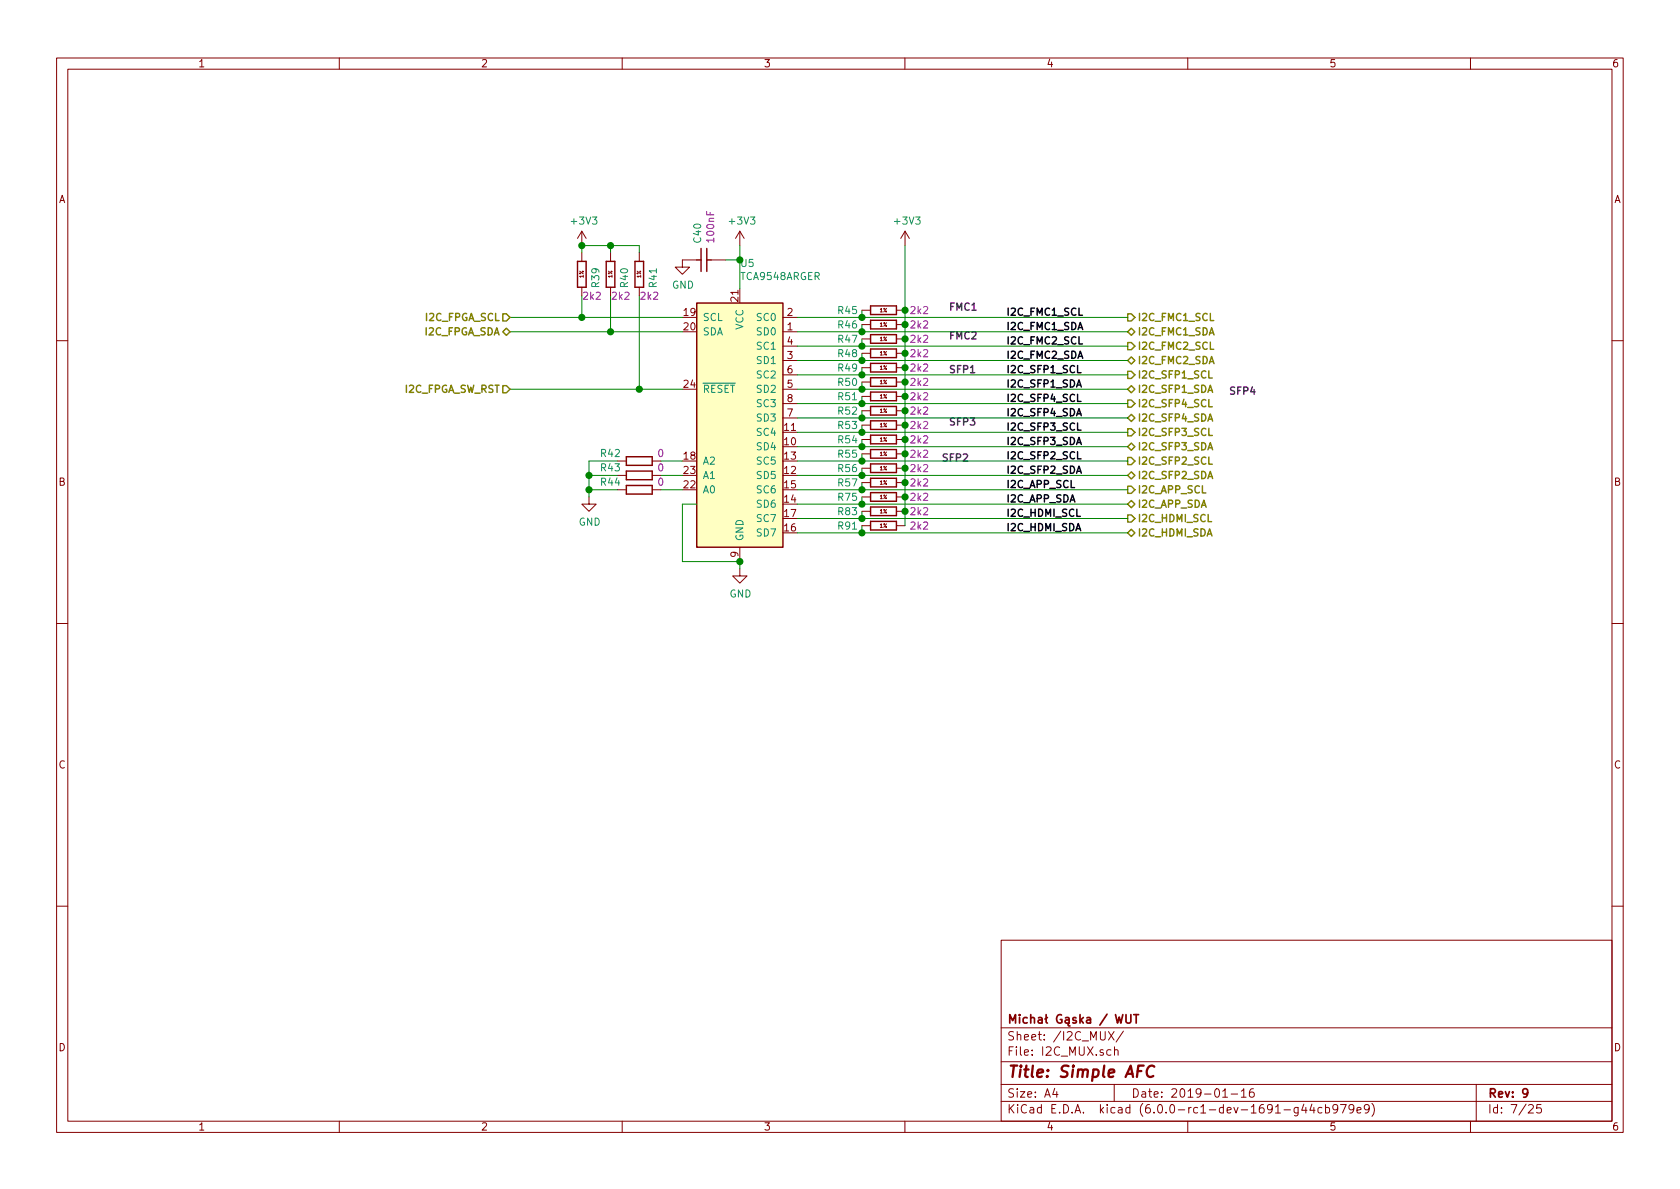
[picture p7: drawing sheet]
<svg xmlns="http://www.w3.org/2000/svg" width="297mm" height="210mm" viewBox="0 0 297 210" stroke-linecap="round" stroke-linejoin="round" font-family="sans-serif">
<g fill="none" stroke="#840000" stroke-width=".18">
<path d="M10 10.3h277v189.9h-277zM12 12.2h273v186.1h-273zM60 10.3v1.9M110 10.3v1.9M160 10.3v1.9M210 10.3v1.9M260 10.3v1.9M102.9 40.9l-.8 1.3M102.9 40.9v2.5M102.9 44.7v1.5M102.9 50.8v1.5M102.9 40.9l.7 1.3"/>
<path d="M107.9 44.7v1.5M107.9 50.8v1.5M113 44.7v1.5M113 50.8v1.5M123.2 46h-2.6v1.2h1.3l-1.3 1.3-1.2-1.3h1.2M125.7 46h2.6M130.8 40.9v2.5M130.8 40.9l-.8 1.3M130.8 40.9l.8 1.3M138.4 58.7h2.6M138.4 56.1h2.6M152.4 54.9h1.5"/>
<path d="M152.4 57.4h1.5M152.4 59.9h1.5M158.5 54.9h1.5M158.5 57.4h1.5M158.5 59.9h1.5M160 40.9v2.5M160 40.9l-.7 1.3M160 40.9l.8 1.3M10 60.2h2M138.4 63.7h2.6M138.4 61.2h2.6M138.4 68.8h2.6"/>
<path d="M138.4 66.3h2.6M138.4 73.9h2.6M138.4 71.4h2.6M152.4 62.5h1.5M152.4 65h1.5M152.4 67.6h1.5M152.4 70.1h1.5M152.4 72.6h1.5M152.4 75.2h1.5M152.4 77.7h1.5M158.5 62.5h1.5M158.5 65h1.5"/>
<path d="M158.5 67.6h1.5M158.5 70.1h1.5M158.5 72.6h1.5M158.5 75.2h1.5M158.5 77.7h1.5M285 60.2h2M104.1 87.9v1.2h1.3l-1.3 1.3-1.2-1.3h1.2M109.2 81.5h1.5M109.2 84.1h1.5M109.2 86.6h1.5M115.3 81.5h1.5M115.3 84.1h1.5"/>
<path d="M115.3 86.6h1.5M130.8 96.8v2.5M152.4 80.3h1.5M152.4 82.8h1.5M152.4 85.3h1.5M152.4 87.9h1.5M152.4 90.4h1.5M152.4 93h1.5M158.5 80.3h1.5M158.5 82.8h1.5M158.5 85.3h1.5M158.5 87.9h1.5"/>
<path d="M158.5 90.4h1.5M158.5 93h1.5M10 110.3h2M130.8 100.6v1.2h1.3l-1.3 1.3-1.3-1.3h1.3M285 110.3h2M10 160.2h2M177 166.3h108v32h-108zM285 160.2h2M60 198.3v1.9M110 198.3v1.9M160 198.3v1.9M177 194.8h108"/>
<path d="M177 191.8h108M177 187.8h108M177 181.8h108M186.5 192.5l-.4 1h1M186.8 193v1M196 182.4l1 1.5M196.4 185.7l-.4-.1-.3 .3 .1 .6 .2 .1 .4-.1M197 182.4l-1 1.5M197 191.8v3M197.1 185.7l.2-.1 .3 .1 .1 .9M197.1 185.1v1.5M198.6 182.3l-1.3 2"/>
<path d="M210 198.3v1.9M216.2 194h.8M217.7 193.5h1.1M219.5 193l.4-.5v1.5M219.5 194h.8M221.6 192.5a.59 .59 0 0 0-.7 .7l.1 .7 .2 .1 .5-.1 .1-.5-.2-.2-.4-.1-.3 .3M229.5 195.8v1.2l-.3 .3h-.3M229.5 195.9l-.4-.1-.3 .3 .1 .6 .2 .1 .4-.1M230.5 195.2l-.4 1.1h1M230.9 195.8v1M232 195.2l-.4 1.1h.9M232.3 195.8v1"/>
<path d="M233.7 195.9l-.4-.1-.3 .3 .1 .6h.6M234.4 195.9l.4-.1 .3 .3-.1 .6-.2 .1-.4-.1M234.4 195.3v1.5M236.5 196l-.1 .1a.48 .48 0 0 1-.6 .1l-.1-.2 .1-.6a.48 .48 0 0 1 .7 .2 1.01 1.01 0 0 1-.4 1.2h-.3M237 195.3h1l-.6 1.5M239.4 196l-.3 .3h-.3l-.3-.3v-.4l.2-.2 .4-.1 .2 .2a1.19 1.19 0 0 1-.2 1.2l-.4 .1M239.9 196.3l.7-.1v-.3l-.4-.1-.3 .2 .1 .7h.6M242.1 196l-.3 .3h-.3l-.3-.3v-.4l.2-.2 .4-.1 .2 .2a1.13 1.13 0 0 1-.2 1.2l-.4 .1M242.6 195.1a1.71 1.71 0 0 1 0 2.3M260 198.3v1.9M261 191.8v6.5M270.3 195.5l.2-.2h.3l.3 .5-.9 1h.9"/>
<path d="M272.5 195.3h-.7l-.1 .7 .2-.1 .5 .1 .1 .2v.5l-.2 .1-.6-.1"/>
</g>
<path d="M197.2 179.4l.4 1.5 .3-1 .3 1 .3-1.5M199.1 179.4v1.2l.3 .3h.3l.2-.3v-1.2M200.5 179.4h.8M200.9 179.4v1.5M270.1 193.2l-.3 .3h-.3l-.3-.3v-.4l.2-.2 .4-.1 .2 .2a1.19 1.19 0 0 1-.2 1.2l-.4 .1" fill="none" stroke="#840000" stroke-width=".3"/>
<path d="M204.1 188.6a.87 .87 0 0 0-1 0 .87 .87 0 0 0-.4 1 .7 .7 0 0 0 .4 .8 .7 .7 0 0 0 .8-.1" fill="none" stroke="#840000" stroke-width=".41"/>
<path d="M123.2 53.6h15.2v43.2h-15.2z" fill="#ffffc2" stroke="#ffffc2" stroke-width=".18"/>
<g fill="none" stroke="#840000" stroke-width=".25">
<path d="M102.1 46.2h1.5v4.6h-1.5zM107.2 46.2h1.5v4.6h-1.5zM112.3 46.2h1.5v4.6h-1.5zM123.2 53.6h15.2v43.2h-15.2zM123.2 46h.8M124 43.9v4.1M125 46h.7M125 43.9v4.1M153.9 54.1h4.6v1.5h-4.6zM153.9 56.6h4.6v1.6h-4.6zM153.9 59.2h4.6v1.5h-4.6zM153.9 61.7h4.6v1.5h-4.6z"/>
<path d="M153.9 64.3h4.6v1.5h-4.6zM153.9 66.8h4.6v1.5h-4.6zM153.9 69.3h4.6v1.6h-4.6zM153.9 71.9h4.6v1.5h-4.6zM153.9 74.4h4.6v1.5h-4.6zM153.9 77h4.6v1.5h-4.6zM153.9 79.5h4.6v1.5h-4.6zM110.7 80.8h4.6v1.5h-4.6zM110.7 83.3h4.6v1.5h-4.6zM110.7 85.8h4.6v1.6h-4.6zM153.9 82h4.6v1.6h-4.6zM153.9 84.6h4.6v1.5h-4.6z"/>
<path d="M153.9 87.1h4.6v1.5h-4.6zM153.9 89.7h4.6v1.5h-4.6zM153.9 92.2h4.6v1.5h-4.6z"/>
</g>
<g fill="none" stroke="#008400" stroke-width=".18">
<path d="M90.2 56.1h30.4M90.2 58.7h30.4M102.9 44.7v-1.3h10.1v1.3M102.9 52.3v3.8M107.9 43.4v1.3M107.9 52.3v6.4M113 52.3v16.5M128.3 46h2.5M130.8 43.4v7.6M141 56.1h58.4M141 58.7h58.4M152.4 54.9v1.2"/>
<path d="M152.4 57.4v1.3M152.4 59.9v1.3M160 43.4v49.6M90.2 68.8h30.4M141 61.2h58.4M141 63.7h58.4M141 66.3h58.4M141 68.8h58.4M141 71.4h58.4M141 73.9h58.4M141 76.4h58.4M141 79h58.4"/>
<path d="M152.4 62.5v1.2M152.4 65v1.3M152.4 67.6v1.2M152.4 70.1v1.3M152.4 72.6v1.3M152.4 75.2v1.2M152.4 77.7v1.3M104.1 84.1h5.1M104.1 86.6h5.1M109.2 81.5h-5.1v6.4M116.8 81.5h3.8M116.8 84.1h3.8"/>
<path d="M116.8 86.6h3.8M123.2 89.1h-2.6v10.2h10.2v1.3M141 81.5h58.4M141 84.1h58.4M141 86.6h58.4M141 89.1h58.4M141 91.7h58.4M141 94.2h58.4M152.4 80.3v1.2M152.4 82.8v1.3M152.4 85.3v1.3M152.4 87.9v1.2"/>
<path d="M152.4 90.4v1.3M152.4 93v1.2"/>
</g>
<g fill="#008400" stroke="#008400" stroke-width=".25">
<circle cx="130.8" cy="46" r=".51"/>
<circle cx="102.9" cy="43.4" r=".51"/>
<circle cx="102.9" cy="56.1" r=".51"/>
<circle cx="108" cy="58.7" r=".51"/>
<circle cx="108" cy="43.4" r=".51"/>
<circle cx="113" cy="68.8" r=".51"/>
<circle cx="104.1" cy="84.1" r=".51"/>
<circle cx="104.1" cy="86.6" r=".51"/>
<circle cx="160" cy="54.9" r=".51"/>
<circle cx="160" cy="57.4" r=".51"/>
<circle cx="160" cy="59.9" r=".51"/>
<circle cx="160" cy="62.5" r=".51"/>
<circle cx="160" cy="65" r=".51"/>
<circle cx="160" cy="67.6" r=".51"/>
<circle cx="160" cy="70.1" r=".51"/>
<circle cx="160" cy="72.6" r=".51"/>
<circle cx="160" cy="75.2" r=".51"/>
<circle cx="160" cy="77.7" r=".51"/>
<circle cx="160" cy="80.3" r=".51"/>
<circle cx="160" cy="82.8" r=".51"/>
<circle cx="160" cy="85.3" r=".51"/>
<circle cx="160" cy="87.9" r=".51"/>
<circle cx="160" cy="90.4" r=".51"/>
<circle cx="152.4" cy="56.1" r=".51"/>
<circle cx="152.4" cy="58.7" r=".51"/>
<circle cx="152.4" cy="61.2" r=".51"/>
<circle cx="152.4" cy="63.7" r=".51"/>
<circle cx="152.4" cy="66.3" r=".51"/>
<circle cx="152.4" cy="68.8" r=".51"/>
<circle cx="152.4" cy="76.4" r=".51"/>
<circle cx="152.4" cy="79" r=".51"/>
<circle cx="152.4" cy="86.6" r=".51"/>
<circle cx="152.4" cy="89.1" r=".51"/>
<circle cx="152.4" cy="91.7" r=".51"/>
<circle cx="152.4" cy="94.2" r=".51"/>
<circle cx="152.4" cy="71.4" r=".51"/>
<circle cx="152.4" cy="73.9" r=".51"/>
<circle cx="152.4" cy="81.5" r=".51"/>
<circle cx="152.4" cy="84.1" r=".51"/>
<circle cx="130.8" cy="99.3" r=".51"/>
</g>
<g fill="none" stroke="#848400" stroke-width=".25">
<path d="M88.9 58.7l.6-.7 .7 .7-.7 .6zM88.9 55.5h.6l.7 .6-.7 .7h-.6zM199.4 55.5h.6l.7 .6-.7 .7h-.6zM199.4 58.7l.6-.7 .7 .7-.7 .6zM88.9 68.2h.6l.7 .6-.7 .7h-.6zM199.4 68.8l.6-.6 .7 .6-.7 .7zM199.4 65.7h.6l.7 .6-.7 .6h-.6zM199.4 79l.6-.6 .7 .6-.7 .6zM199.4 75.8h.6l.7 .6-.7 .7h-.6zM199.4 73.9l.6-.6 .7 .6-.7 .6zM199.4 70.7h.6l.7 .7-.7 .6h-.6zM199.4 60.6h.6l.7 .6-.7 .6h-.6z"/>
<path d="M199.4 63.7l.6-.6 .7 .6-.7 .7zM213.7 65.6v1.2h.7M213.7 75.7v1.3h.7M213.7 70.7v1.2h.7M199.4 84.1l.6-.7 .7 .7-.7 .6zM199.4 80.9h.6l.7 .6-.7 .7h-.6zM199.4 91.1h.6l.7 .6-.7 .6h-.6zM199.4 94.2l.6-.6 .7 .6-.7 .7zM199.4 86h.6l.7 .6-.7 .6h-.6zM200 88.5l.7 .6-.7 .7-.6-.7zM213.7 80.8v1.3h.7"/>
</g>
<path d="M190.5 64.6v1.3h.6M190.5 79.9v1.2h.6M190.5 74.8v1.3h.6M190.5 69.7v1.3h.6" fill="none" stroke="#000" stroke-width=".25"/>
<text font-size="2.8" fill="#840000" x="178" y="190.5">Title: Simple AFC</text>
<g font-size="2.1" fill="#840000">
<text x="178" y="184">Sheet: /I2C_MUX/</text>
<text x="178" y="181">Micha Gska / WUT</text>
<text x="178" y="186.7">File: I2C_MUX.sch</text>
<text x="178" y="196.9">KiCad E.D.A. kicad (6.0.0-rc1-dev-1691-g44cb979e9)</text>
<text x="178" y="194.1">Size: A4</text>
<text x="200" y="194.1">Date: 2019-01-16</text>
<text x="263" y="194.1">Rev: 9</text>
<text x="263" y="196.9">Id: 7/25</text>
</g>
<g font-size="1.8" fill="#840000">
<text x="35" y="11.9">1</text>
<text x="85" y="11.9">2</text>
<text x="135" y="11.9">3</text>
<text x="185" y="11.9">4</text>
<text x="235" y="11.9">5</text>
<text x="285" y="11.9">6</text>
<text x="10.4" y="35.9">A</text>
<text x="285.4" y="35.9">A</text>
<text x="130.6" y="53.3" transform="rotate(-90 130.6 53.3)">21</text>
<text x="121" y="55.9">19</text>
<text x="121" y="58.4">20</text>
<text x="139.2" y="58.4">1</text>
<text x="139.2" y="55.9">2</text>
<text x="139.2" y="63.5">3</text>
<text x="139.2" y="61">4</text>
<text x="121" y="68.6">24</text>
<text x="139.2" y="68.6">5</text>
<text x="139.2" y="66">6</text>
<text x="139.2" y="71.1">8</text>
<text x="138.7" y="76.2">11</text>
<text x="139.2" y="73.7">7</text>
<text x="121" y="81.3">18</text>
<text x="121" y="83.8">23</text>
<text x="138.7" y="78.7">10</text>
<text x="138.7" y="83.8">12</text>
<text x="138.7" y="81.3">13</text>
<text x="10.4" y="85.9">B</text>
<text x="121" y="86.4">22</text>
<text x="138.7" y="88.9">14</text>
<text x="138.7" y="86.4">15</text>
<text x="285.4" y="85.9">B</text>
<text x="138.7" y="94">16</text>
<text x="138.7" y="91.4">17</text>
<text x="130.6" y="98.5" transform="rotate(-90 130.6 98.5)">9</text>
<text x="10.4" y="135.9">C</text>
<text x="285.4" y="135.9">C</text>
<text x="10.4" y="185.9">D</text>
<text x="285.4" y="185.9">D</text>
<text x="35" y="199.9">1</text>
<text x="85" y="199.9">2</text>
<text x="135" y="199.9">3</text>
<text x="185" y="199.9">4</text>
<text x="235" y="199.9">5</text>
<text x="285" y="199.9">6</text>
</g>
<g font-size="1.8" fill="#008484">
<text x="101.2" y="39.7">+3V3</text>
<text x="129.1" y="39.7">+3V3</text>
<text x="158.3" y="39.7">+3V3</text>
<text x="124" y="42.9" transform="rotate(-90 124 42.9)">C40</text>
<text x="131" y="47.2">U5</text>
<text x="106" y="50.8" transform="rotate(-90 106 50.8)">R39</text>
<text x="111" y="50.8" transform="rotate(-90 111 50.8)">R40</text>
<text x="116.1" y="50.8" transform="rotate(-90 116.1 50.8)">R41</text>
<text x="118.8" y="51">GND</text>
<text x="131" y="49.5">TCA9548ARGER</text>
<text x="124.2" y="56.8">SCL</text>
<text x="124.2" y="59.3">SDA</text>
<text x="131.4" y="58.3" transform="rotate(-90 131.4 58.3)">VCC</text>
<text x="134" y="59.3">SD0</text>
<text x="134" y="56.8">SC0</text>
<text x="148.2" y="55.5">R45</text>
<text x="148.2" y="58.1">R46</text>
<text x="134" y="64.4">SD1</text>
<text x="134" y="61.8">SC1</text>
<text x="148.2" y="60.6">R47</text>
<text x="148.2" y="63.2">R48</text>
<text x="148.2" y="65.7">R49</text>
<text x="124.2" y="69.5">RESET</text>
<text x="134" y="69.5">SD2</text>
<text x="134" y="66.9">SC2</text>
<text x="148.2" y="68.2">R50</text>
<text x="148.2" y="70.8">R51</text>
<text x="134" y="77.1">SC4</text>
<text x="134" y="74.5">SD3</text>
<text x="134" y="72">SC3</text>
<text x="148.2" y="73.3">R52</text>
<text x="148.2" y="75.9">R53</text>
<text x="106.3" y="80.8">R42</text>
<text x="106.3" y="83.4">R43</text>
<text x="124.2" y="82.2">A2</text>
<text x="134" y="79.6">SD4</text>
<text x="134" y="82.2">SC5</text>
<text x="148.2" y="78.4">R54</text>
<text x="148.2" y="80.9">R55</text>
<text x="148.2" y="83.5">R56</text>
<text x="106.3" y="85.9">R44</text>
<text x="124.2" y="87.2">A0</text>
<text x="124.2" y="84.7">A1</text>
<text x="134" y="84.7">SD5</text>
<text x="134" y="89.8">SD6</text>
<text x="134" y="87.2">SC6</text>
<text x="148.2" y="86">R57</text>
<text x="148.2" y="88.6">R75</text>
<text x="102.3" y="93">GND</text>
<text x="131.4" y="95.8" transform="rotate(-90 131.4 95.8)">GND</text>
<text x="134" y="94.9">SD7</text>
<text x="134" y="92.3">SC7</text>
<text x="148.2" y="91.1">R83</text>
<text x="148.2" y="93.6">R91</text>
<text x="129" y="105.7">GND</text>
</g>
<g font-size="1.8" fill="#840084">
<text x="126.3" y="42.7" transform="rotate(-90 126.3 42.7)">100nF</text>
<text x="103.2" y="53">2k2</text>
<text x="108.3" y="53">2k2</text>
<text x="113.4" y="53">2k2</text>
<text x="161.1" y="55.5">2k2</text>
<text x="161.1" y="58.1">2k2</text>
<text x="161.1" y="60.6">2k2</text>
<text x="161.1" y="63.2">2k2</text>
<text x="161.1" y="65.7">2k2</text>
<text x="161.1" y="68.2">2k2</text>
<text x="161.1" y="70.8">2k2</text>
<text x="161.1" y="73.3">2k2</text>
<text x="161.1" y="75.9">2k2</text>
<text x="116.4" y="80.8">0</text>
<text x="116.4" y="83.4">0</text>
<text x="161.1" y="78.4">2k2</text>
<text x="161.1" y="80.9">2k2</text>
<text x="161.1" y="83.5">2k2</text>
<text x="116.4" y="85.9">0</text>
<text x="161.1" y="86">2k2</text>
<text x="161.1" y="88.6">2k2</text>
<text x="161.1" y="91.1">2k2</text>
<text x="161.1" y="93.6">2k2</text>
</g>
<g font-size="1.8" fill="#848400">
<text x="75.2" y="59.3">I2C_FPGA_SDA</text>
<text x="75.4" y="56.8">I2C_FPGA_SCL</text>
<text x="201" y="56.8">I2C_FMC1_SCL</text>
<text x="201" y="59.3">I2C_FMC1_SDA</text>
<text x="201" y="61.8">I2C_FMC2_SCL</text>
<text x="201" y="64.4">I2C_FMC2_SDA</text>
<text x="71.6" y="69.5">I2C_FPGA_SW_RST</text>
<text x="201" y="69.5">I2C_SFP1_SDA</text>
<text x="201" y="66.9">I2C_SFP1_SCL</text>
<text x="201" y="77.1">I2C_SFP3_SCL</text>
<text x="201" y="74.5">I2C_SFP4_SDA</text>
<text x="201" y="72">I2C_SFP4_SCL</text>
<text x="201" y="82.2">I2C_SFP2_SCL</text>
<text x="201" y="79.6">I2C_SFP3_SDA</text>
<text x="201" y="84.7">I2C_SFP2_SDA</text>
<text x="201" y="89.8">I2C_APP_SDA</text>
<text x="201" y="87.2">I2C_APP_SCL</text>
<text x="201" y="92.3">I2C_HDMI_SCL</text>
<text x="201" y="94.9">I2C_HDMI_SDA</text>
</g>
<g font-size="1.8" fill="#0000c2">
<text x="167.6" y="54.9">FMC1</text>
<text x="167.6" y="60">FMC2</text>
<text x="167.6" y="66">SFP1</text>
<text x="217.2" y="69.8">SFP4</text>
<text x="167.6" y="75.3">SFP3</text>
<text x="166.4" y="81.6">SFP2</text>
</g>
<g font-size="1.8">
<text x="177.8" y="55.8">I2C_FMC1_SCL</text>
<text x="177.8" y="58.4">I2C_FMC1_SDA</text>
<text x="177.8" y="60.9">I2C_FMC2_SCL</text>
<text x="177.8" y="63.4">I2C_FMC2_SDA</text>
<text x="177.8" y="66">I2C_SFP1_SCL</text>
<text x="177.8" y="68.5">I2C_SFP1_SDA</text>
<text x="177.8" y="71.1">I2C_SFP4_SCL</text>
<text x="177.8" y="76.1">I2C_SFP3_SCL</text>
<text x="177.8" y="73.6">I2C_SFP4_SDA</text>
<text x="177.8" y="81.2">I2C_SFP2_SCL</text>
<text x="177.8" y="83.8">I2C_SFP2_SDA</text>
<text x="177.8" y="78.7">I2C_SFP3_SDA</text>
<text x="177.8" y="86.3">I2C_APP_SCL</text>
<text x="177.8" y="88.8">I2C_APP_SDA</text>
<text x="177.8" y="91.4">I2C_HDMI_SCL</text>
<text x="177.8" y="93.9">I2C_HDMI_SDA</text>
</g>
<g font-size=".9" fill="#840000">
<text x="103.1" y="49.1" transform="rotate(-90 103.1 49.1)">1%</text>
<text x="108.2" y="49.1" transform="rotate(-90 108.2 49.1)">1%</text>
<text x="113.3" y="49.1" transform="rotate(-90 113.3 49.1)">1%</text>
<text x="155.6" y="55.2">1%</text>
<text x="155.6" y="57.7">1%</text>
<text x="155.6" y="60.3">1%</text>
<text x="155.6" y="62.8">1%</text>
<text x="155.6" y="65.3">1%</text>
<text x="155.6" y="67.9">1%</text>
<text x="155.6" y="70.4">1%</text>
<text x="155.6" y="73">1%</text>
<text x="155.6" y="75.5">1%</text>
<text x="155.6" y="78">1%</text>
<text x="155.6" y="80.6">1%</text>
<text x="155.6" y="83.1">1%</text>
<text x="155.6" y="85.7">1%</text>
<text x="155.6" y="88.2">1%</text>
<text x="155.6" y="90.7">1%</text>
<text x="155.6" y="93.3">1%</text>
</g>
</svg>
